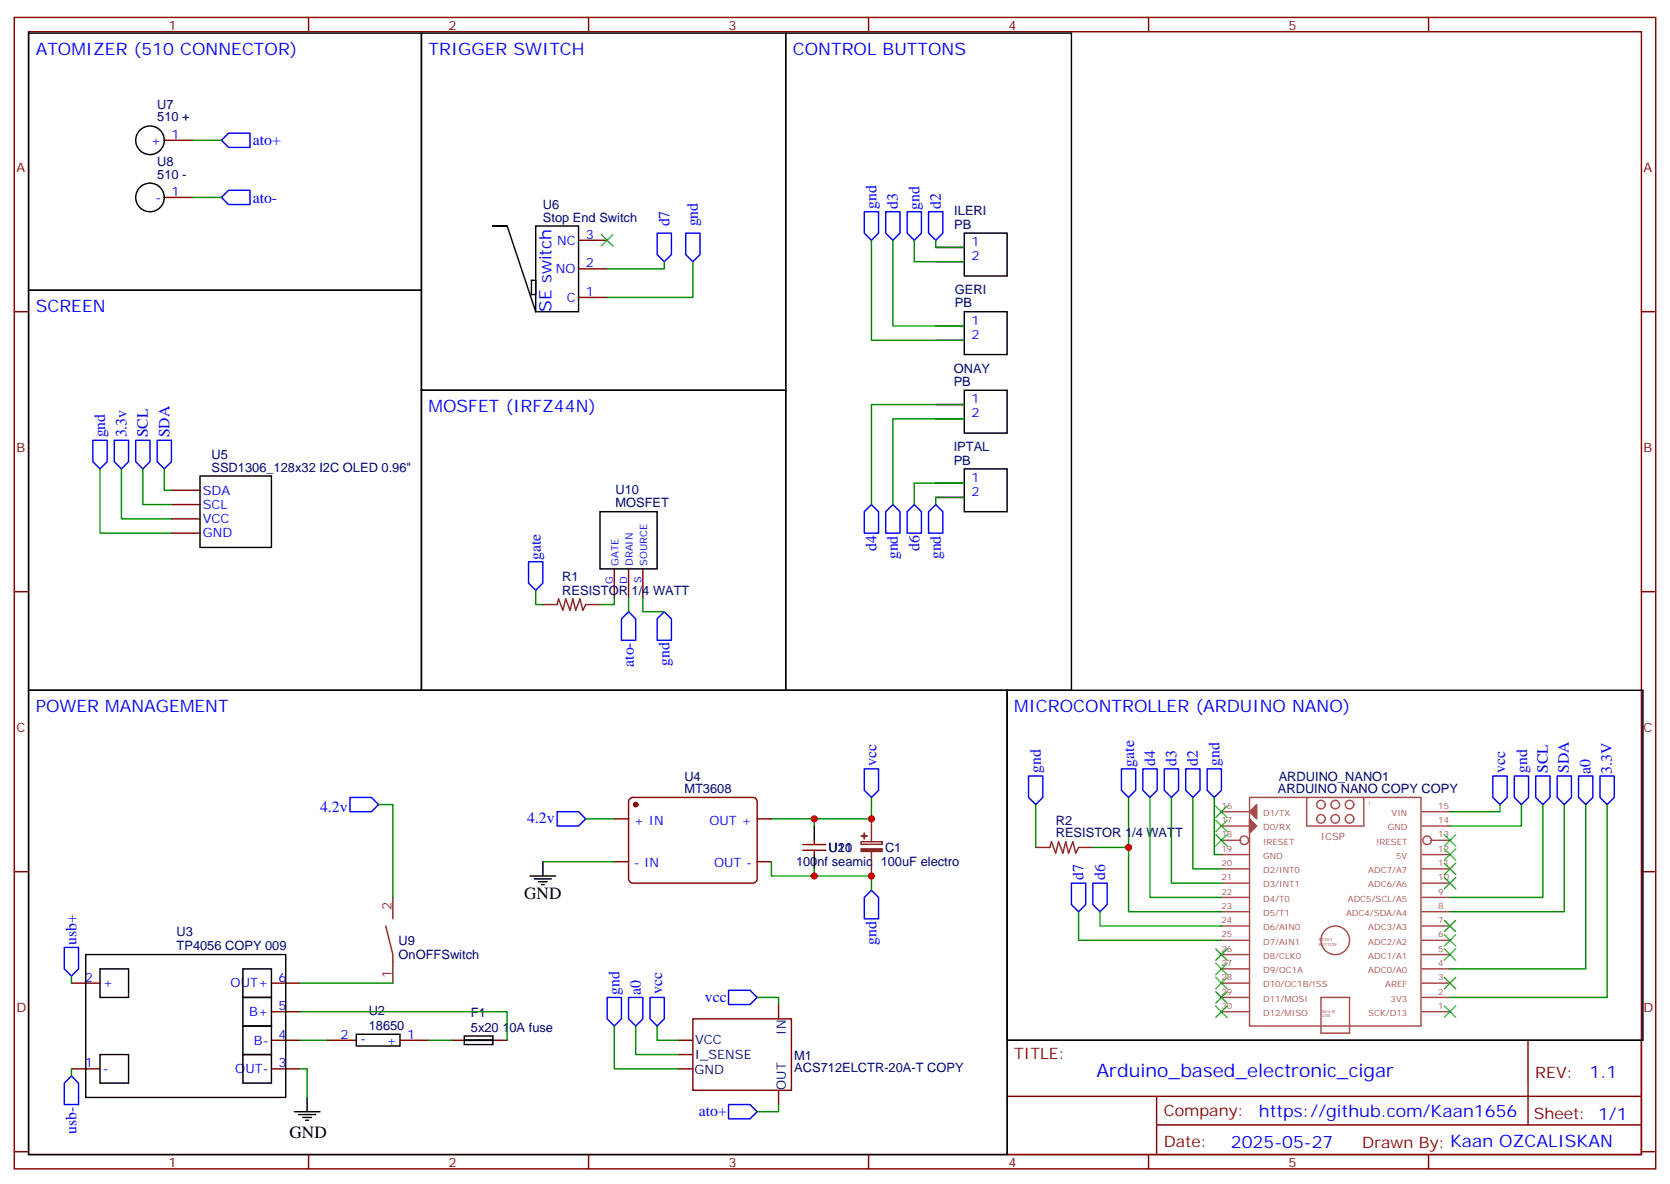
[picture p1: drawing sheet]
<svg xmlns="http://www.w3.org/2000/svg" width="412mm" height="292mm" viewBox="0 0 412 292" stroke-linecap="round" stroke-linejoin="round" font-family="sans-serif">
<g fill="none" stroke="#870000" stroke-width=".35">
<path d="M3.5 4.3h405.4v284.3h-405.4zM7.1 7.8h398.2v277.3h-398.2zM76.2 4.3v3.5M145.3 4.3v3.5M214.5 4.3v3.5M283.6 4.3v3.5M352.8 4.3v3.5M40.6 34.6h7M40.6 48.8h7M142.9 59.3h7M3.5 77h3.6M142.9 73.4h7"/>
<path d="M142.9 66.4h7M231.1 61.1h7M231.1 64.6h7M405.3 77h3.6M231.1 80.5h7M231.1 84h7M231.1 99.9h7M231.1 103.4h7M231.1 119.3h7M42.3 121.1h7.1M42.3 124.6h7.1M42.3 128.1h7.1"/>
<path d="M42.3 131.7h7.1M231.1 122.8h7M3.5 146.1h3.6M151.7 140.5v7M155.2 140.5v7M158.7 140.5v7M405.3 146.1h3.6M155.5 197.4l.8-.5h29.6a1.06 1.06 0 0 1 1.1 1.1v19a1.13 1.13 0 0 1-1.1 1.1h-29.6a1.13 1.13 0 0 1-1.1-1.1v-19zM3.5 215.3h3.6M151.7 202.2h3.5M151.7 212.8h3.5M187 202.2h3.5"/>
<path d="M187 212.8h3.5M198.3 210h5.6M198.3 208.6h5.6M201.1 207.5v1.1M201.1 210v1M405.3 215.3h3.6M17.6 242.8h7.1M67 256.9h7.1M67 242.8h7.1M67 249.8h7.1M80.8 256.9h7M98.8 256.9h7"/>
<path d="M111.5 256.9h13.7M167.6 256.9h3.5M171.1 251.6h24.3v17.6h-24.3zM192.3 248.1v3.5M248.7 256.9h156.6v28.2h-156.6zM377.3 256.9v20.9M17.6 263.9h7.1M67 263.9h7.1M167.6 260.4h3.5M167.6 263.9h3.5M192.3 269.2v3.6M248.7 270.7h156.5"/>
<path d="M285.6 277.8h119.6M285.6 270.7v14.2M3.5 284.4h3.6M76.2 285.1v3.5M145.3 285.1v3.5M214.5 285.1v3.5M283.6 285.1v3.5M352.8 285.1v3.5M405.3 284.4h3.6"/>
</g>
<g fill="none" stroke="#000" stroke-width=".35">
<path d="M7.1 8.2h97v63.5h-97zM104.1 8.2h89.9v88.2h-89.9zM194 8.2h70.6v162.3h-70.6zM125.2 55.8h-3.5h3.5l7.1 21.2M132.3 55.8h10.6v21.2h-10.6zM238.1 57.6h10.6v10.6h-10.6zM7.1 71.7h97v98.8h-97zM131.2 69.2h1.1v3.5h-1.1zM238.1 77h10.6v10.6h-10.6zM104.1 96.4h89.9v74.1h-89.9zM238.1 96.4h10.6v10.6h-10.6zM49.4 117.5h17.6v17.7h-17.6z"/>
<path d="M238.1 115.8h10.6v10.6h-10.6zM148.2 126.4h14.1v14.1h-14.1zM7.1 170.5h241.6v114.6h-241.6zM248.7 170.5h157v86.4h-157zM130.9 216.3h6.3M131.9 217h4.3M133 217.7h2.1M133.7 218.4h.7M134.1 212.8v3.5M201.1 204v3.5M201.1 211v3.6M21.2 235.7h49.4v35.3h-49.4z"/>
<path d="M24.7 239.3h7v7h-7zM60 239.3h7v7h-7zM60 253.4h7v7h-7zM60 246.3h7v7.1h-7zM88 255.4h10.8v2.9h-10.8zM114.7 255.8h7v2.2h-7zM114.7 256.9h7zM24.7 260.4h7v7.1h-7zM60 260.4h7v7.1h-7zM72.7 274.5h6.3M73.7 275.2h4.3M74.8 275.9h2.1"/>
<path d="M75.5 276.6h.7M75.8 271v3.5"/>
<circle cx="37" cy="34.6" r="3.5"/>
<circle cx="37" cy="48.8" r="3.5"/>
</g>
<g fill="none" stroke="#008700" stroke-width=".35">
<path d="M47.6 34.6h7.1M47.6 48.8h7.1M215.2 59.3v24.7h22.9M220.5 59.3v21.2h17.6M225.8 59.3v5.3h12.3M231.1 59.3v1.8h7M164 64.6v1.8h-14.1M171.1 64.6v8.8h-21.2M238.1 99.9h-22.9v24.7M24.7 115.8v15.9h17.6M30 115.8v12.3h12.3M35.3 115.8v8.8h7"/>
<path d="M40.6 115.8v5.3h1.7M238.1 119.3h-12.3v5.3M238.1 103.4h-17.6v21.2M238.1 122.8h-7v1.8M132.3 145.8v3.5h1.8M151.7 147.5v1.8h-3.5M155.2 147.5v3.6M158.7 147.5v3.6h5.3M93.5 198.7h3.5v22.9M215.2 196.9v5.3h-24.7M255.8 198.7v10.6M278.7 196.9v28.2h22.9"/>
<path d="M284 196.9v24.7h17.6M289.3 196.9v21.2h12.3M294.6 196.9v17.7h7M299.9 196.9v14.1h1.7M370.4 198.7v1.7h-12.3M375.7 198.7v5.3h-17.6M381 198.7v22.9h-22.9M386.3 198.7v26.4h-28.2M391.6 198.7v40.6h-33.5M396.9 198.7v47.6h-38.8M134.1 212.8h17.6M144.6 202.2h7.1"/>
<path d="M190.5 212.8v3.5h24.7v3.6M201.1 202.2v1.8M201.1 214.6v1.7M269.9 209.3h8.8M266.3 225.1v7.1h35.3M271.6 225.1v3.6h30M17.6 241v1.8M74.1 242.8h22.9M74.1 249.8h51.1v7.1M74.1 256.9h6.7M105.8 256.9h5.7M151.7 253.4v10.5h15.9"/>
<path d="M157 253.4v7h10.6M162.3 253.4v3.5h5.3M187 246.3h5.3v1.8M17.6 263.9v1.8M74.1 263.9h1.7v7.1M192.3 272.8v1.7h-5.3"/>
</g>
<g fill="none" stroke="#00f" stroke-width=".35">
<path d="M56.4 32.9h5.3v3.5h-5.3l-1.7-1.8zM54.7 48.8l1.7-1.8h5.3v3.5h-5.3zM162.3 57.6h3.5v5.3l-1.8 1.7-1.7-1.7zM169.3 57.6h3.6v5.3l-1.8 1.7-1.8-1.7zM213.4 52.3h3.6v5.3l-1.8 1.7-1.8-1.7zM218.7 52.3h3.5v5.3l-1.7 1.7-1.8-1.7zM224 52.3h3.5v5.3l-1.7 1.7-1.8-1.7zM229.3 52.3h3.5v5.3l-1.7 1.7-1.8-1.7zM22.9 108.7h3.6v5.3l-1.8 1.8-1.8-1.8zM28.2 108.7h3.5v5.3l-1.7 1.8-1.8-1.8zM33.5 108.7h3.5v5.3l-1.7 1.8-1.8-1.8zM38.8 108.7h3.5v5.3l-1.7 1.8-1.8-1.8z"/>
<path d="M130.5 138.7h3.6v5.3l-1.8 1.8-1.8-1.8zM215.2 124.6l1.8 1.8v5.3h-3.6v-5.3zM220.5 124.6l1.7 1.8v5.3h-3.5v-5.3zM225.8 124.6l1.7 1.8v5.3h-3.5v-5.3zM231.1 124.6l1.7 1.8v5.3h-3.5v-5.3zM155.2 151.1l1.8 1.7v5.3h-3.5v-5.3zM164 151.1l1.8 1.7v5.3h-3.5v-5.3zM86.4 196.9h5.3l1.8 1.8-1.8 1.7h-5.3zM213.4 189.9h3.6v5.3l-1.8 1.7-1.8-1.7zM254 191.6h3.5v5.3l-1.7 1.8-1.8-1.8zM276.9 189.9h3.6v5.3l-1.8 1.7-1.8-1.7zM282.2 189.9h3.6v5.3l-1.8 1.7-1.8-1.7z"/>
<path d="M287.5 189.9h3.5v5.3l-1.7 1.7-1.8-1.7zM292.8 189.9h3.5v5.3l-1.7 1.7-1.8-1.7zM298.1 189.9h3.5v5.3l-1.7 1.7-1.8-1.7zM368.7 191.6h3.5v5.3l-1.8 1.8-1.7-1.8zM373.9 191.6h3.6v5.3l-1.8 1.8-1.8-1.8zM379.2 191.6h3.6v5.3l-1.8 1.8-1.8-1.8zM384.5 191.6h3.6v5.3l-1.8 1.8-1.8-1.8zM389.8 191.6h3.5v5.3l-1.7 1.8-1.8-1.8zM395.1 191.6h3.5v5.3l-1.7 1.8-1.8-1.8zM137.6 200.4h5.3l1.7 1.8-1.7 1.8h-5.3zM215.2 219.9l1.8 1.7v5.3h-3.6v-5.3zM264.6 218.1h3.5v5.3l-1.8 1.7-1.7-1.7z"/>
<path d="M269.9 218.1h3.5v5.3l-1.8 1.7-1.7-1.7zM15.9 234h3.5v5.3l-1.8 1.7-1.7-1.7zM149.9 246.3h3.6v5.3l-1.8 1.8-1.8-1.8zM155.2 246.3h3.5v5.3l-1.7 1.8-1.8-1.8zM160.5 246.3h3.5v5.3l-1.7 1.8-1.8-1.8zM179.9 244.5h5.3l1.8 1.8-1.8 1.8h-5.3zM15.9 267.5l1.7-1.8 1.8 1.8v5.3h-3.5zM179.9 272.8h5.3l1.8 1.7-1.8 1.8h-5.3z"/>
</g>
<circle cx="157" cy="198.7" r=".53" fill="#870000" stroke="#870000" stroke-width=".35"/>
<g fill="none" stroke="#a64a4a" stroke-width=".35">
<path d="M308.6 196.9h42.3v56.5h-42.3zM322.7 196.9v7.1h14.1v-7.1M301.6 204h7M301.6 207.5h4.9M301.6 211h7M301.6 218.1h7M301.6 214.6h7M301.6 200.4h7M327.3 202.2a1.06 1.06 0 0 0-1.5-1 1.06 1.06 0 0 0-.3 1.8 1.06 1.06 0 0 0 1.7-.4l.1-.4M330.8 202.2a1.06 1.06 0 0 0-1.5-1 1.06 1.06 0 0 0-.3 1.8 1.06 1.06 0 0 0 1.7-.4l.1-.4M334.3 202.2a1.06 1.06 0 0 0-1.5-1 1.06 1.06 0 0 0-.2 1.8 1.06 1.06 0 0 0 1.7-.4v-.4M351.1 204h7"/>
<path d="M351.1 211h7M351.1 218.1h7M351.1 214.6h7M351.1 200.4h7M353.2 207.5h4.9M301.6 239.3h7M301.6 235.7h7M301.6 232.2h7M301.6 228.7h7M301.6 225.1h7M301.6 221.6h7M351.1 239.3h7"/>
<path d="M351.1 235.7h7M351.1 232.2h7M351.1 228.7h7M351.1 225.1h7M351.1 221.6h7M301.6 246.3h7M301.6 242.8h7M301.6 249.8h7M326.2 246.3h7.1v8.8h-7.1zM351.1 246.3h7M351.1 242.8h7M351.1 249.8h7"/>
<circle cx="326.2" cy="198.7" r="1.06"/>
<circle cx="329.7" cy="198.7" r="1.06"/>
<circle cx="333.3" cy="198.7" r="1.06"/>
<circle cx="307.3" cy="207.5" r="1.06"/>
<circle cx="352.4" cy="207.5" r="1.06"/>
<circle cx="329.7" cy="232.2" r="3.5"/>
</g>
<g fill="#a64a4a" stroke="#a64a4a" stroke-width=".35">
<path d="M308.6 200.4l1.7-1.7v3.5z"/>
<path d="M308.6 202.2l1.7 1.8-1.7 1.7z"/>
</g>
<path d="M134.1 149.3h3.5l.3-1.4 1.1 2.8 .7-2.8 1.1 2.8 .7-2.8 .7 2.8 1-2.8 .7 2.8 .7-1.4h3.6M212.7 207.9h5.1v.6h-5.1zM215.2 202.2v5.7M215.2 210.3v6M255.8 209.3h3.5l.3-1.4 1.1 2.8 .7-2.8 1.1 2.8 .7-2.8 .7 2.8 1-2.8 .7 2.8 .7-1.4h3.6M95.2 228.7l1.8 7v7.1M97 221.6v5.3" fill="none" stroke="#8c2424" stroke-width=".35"/>
<g fill="none" stroke="#3c3" stroke-width=".35">
<path d="M148.5 57.9l2.8 2.8M151.3 57.9l-2.8 2.8M300.2 199l2.8 2.9M303 199l-2.8 2.9M300.2 206.1l2.8 2.8M300.2 202.6l2.8 2.8M303 206.1l-2.8 2.8M303 202.6l-2.8 2.8M356.7 206.1l2.8 2.8M356.7 209.6l2.8 2.8M356.7 213.1l2.8 2.9M356.7 216.7l2.8 2.8"/>
<path d="M359.5 206.1l-2.8 2.8M359.5 209.6l-2.8 2.8M359.5 213.1l-2.8 2.9M359.5 216.7l-2.8 2.8M300.2 234.3l2.8 2.8M300.2 237.8l2.8 2.9M303 234.3l-2.8 2.8M303 237.8l-2.8 2.9M356.7 227.3l2.8 2.8M356.7 230.8l2.8 2.8M356.7 234.3l2.8 2.8M359.5 227.3l-2.8 2.8"/>
<path d="M359.5 230.8l-2.8 2.8M359.5 234.3l-2.8 2.8M300.2 241.4l2.8 2.8M300.2 244.9l2.8 2.8M300.2 248.4l2.8 2.8M303 241.4l-2.8 2.8M303 244.9l-2.8 2.8M303 248.4l-2.8 2.8M356.7 241.4l2.8 2.8M356.7 248.4l2.8 2.8M359.5 241.4l-2.8 2.8M359.5 248.4l-2.8 2.8"/>
</g>
<g fill="#8c2424" stroke="#8c2424" stroke-width=".35">
<path d="M212.7 209.6h5.1v.7h-5.1z"/>
<path d="M212.7 206.4l1.4 .1z"/>
<path d="M213.4 205.7l.1 1.5z"/>
</g>
<g fill="#c00">
<circle cx="215.2" cy="202.2" r=".88"/>
<circle cx="215.2" cy="216.3" r=".88"/>
<circle cx="201.1" cy="202.2" r=".88"/>
<circle cx="201.1" cy="216.3" r=".88"/>
<circle cx="278.7" cy="209.3" r=".88"/>
</g>
<text font-size="4.6" fill="#00f" x="270.8" y="265.9">Arduino_based_electronic_cigar</text>
<g font-size="4.2" fill="#00f">
<text x="8.8" y="13.5">ATOMIZER (510 CONNECTOR)</text>
<text x="105.8" y="13.5">TRIGGER SWITCH</text>
<text x="195.8" y="13.5">CONTROL BUTTONS</text>
<text x="8.8" y="77">SCREEN</text>
<text x="136.2" y="77" transform="rotate(-90 136.2 77)">SE switch</text>
<text x="105.8" y="101.7">MOSFET (IRFZ44N)</text>
<text x="8.8" y="175.8">POWER MANAGEMENT</text>
<text x="250.5" y="175.8">MICROCONTROLLER (ARDUINO NANO)</text>
<text x="392.5" y="266.2">1.1</text>
<text x="310.9" y="275.7">https://github.com/Kaan1656</text>
<text x="304" y="283.5">2025-05-27</text>
</g>
<g font-size="4.2">
<text x="129.5" y="222">GND</text>
<text x="71.5" y="281">GND</text>
</g>
<g font-size="3.9" fill="#00f">
<text x="62.4" y="35.9">ato+</text>
<text x="62.4" y="50">ato-</text>
<text x="216.5" y="51.6" transform="rotate(-90 216.5 51.6)">gnd</text>
<text x="221.7" y="51.6" transform="rotate(-90 221.7 51.6)">d3</text>
<text x="227" y="51.9" transform="rotate(-90 227 51.9)">gnd</text>
<text x="232.3" y="51.6" transform="rotate(-90 232.3 51.6)">d2</text>
<text x="165.3" y="55.9" transform="rotate(-90 165.3 55.9)">d7</text>
<text x="172.3" y="55.9" transform="rotate(-90 172.3 55.9)">gnd</text>
<text x="26" y="108" transform="rotate(-90 26 108)">gnd</text>
<text x="31.2" y="108" transform="rotate(-90 31.2 108)">3.3v</text>
<text x="36.5" y="108" transform="rotate(-90 36.5 108)">SCL</text>
<text x="41.8" y="108" transform="rotate(-90 41.8 108)">SDA</text>
<text x="216.4" y="136.1" transform="rotate(-90 216.4 136.1)">d4</text>
<text x="227" y="136.1" transform="rotate(-90 227 136.1)">d6</text>
<text x="133.6" y="138.3" transform="rotate(-90 133.6 138.3)">gate</text>
<text x="221.7" y="138.1" transform="rotate(-90 221.7 138.1)">gnd</text>
<text x="232.4" y="138.1" transform="rotate(-90 232.4 138.1)">gnd</text>
<text x="156.5" y="164.7" transform="rotate(-90 156.5 164.7)">ato-</text>
<text x="165.3" y="164.5" transform="rotate(-90 165.3 164.5)">gnd</text>
<text x="216.5" y="189" transform="rotate(-90 216.5 189)">vcc</text>
<text x="257" y="190.9" transform="rotate(-90 257 190.9)">gnd</text>
<text x="280.1" y="189.3" transform="rotate(-90 280.1 189.3)">gate</text>
<text x="285.2" y="189.2" transform="rotate(-90 285.2 189.2)">d4</text>
<text x="290.5" y="189.2" transform="rotate(-90 290.5 189.2)">d3</text>
<text x="295.8" y="189.2" transform="rotate(-90 295.8 189.2)">d2</text>
<text x="301.1" y="189.2" transform="rotate(-90 301.1 189.2)">gnd</text>
<text x="371.7" y="190.8" transform="rotate(-90 371.7 190.8)">vcc</text>
<text x="377.1" y="190.9" transform="rotate(-90 377.1 190.9)">gnd</text>
<text x="382.2" y="190.9" transform="rotate(-90 382.2 190.9)">SCL</text>
<text x="387.4" y="190.9" transform="rotate(-90 387.4 190.9)">SDA</text>
<text x="392.7" y="191" transform="rotate(-90 392.7 191)">a0</text>
<text x="398" y="191.1" transform="rotate(-90 398 191.1)">3.3V</text>
<text x="79" y="200.4">4.2v</text>
<text x="130.2" y="203.3">4.2v</text>
<text x="267.6" y="217.4" transform="rotate(-90 267.6 217.4)">d7</text>
<text x="272.9" y="217.4" transform="rotate(-90 272.9 217.4)">d6</text>
<text x="18.9" y="233.3" transform="rotate(-90 18.9 233.3)">usb+</text>
<text x="216.4" y="233.3" transform="rotate(-90 216.4 233.3)">gnd</text>
<text x="153" y="245.7" transform="rotate(-90 153 245.7)">gnd</text>
<text x="158.3" y="245.7" transform="rotate(-90 158.3 245.7)">a0</text>
<text x="163.5" y="245.3" transform="rotate(-90 163.5 245.3)">vcc</text>
<text x="174.1" y="247.6">vcc</text>
<text x="172.6" y="275.7">ato+</text>
<text x="18.9" y="280" transform="rotate(-90 18.9 280)">usb-</text>
</g>
<g font-size="3.9" fill="#800">
<text x="250.5" y="261.5">TITLE:</text>
<text x="379.1" y="266.2">REV:</text>
<text x="287.4" y="275.7">Company:</text>
<text x="378.7" y="276.3">Sheet: 1/1</text>
<text x="287.4" y="283.4">Date:</text>
<text x="336.4" y="283.4">Drawn By: Kaan OZCALISKAN</text>
</g>
<g font-size="3.2" fill="#800">
<text x="41.6" y="7.3">1</text>
<text x="110.8" y="7.3">2</text>
<text x="179.9" y="7.3">3</text>
<text x="249.1" y="7.3">4</text>
<text x="318.2" y="7.3">5</text>
<text x="4.1" y="42.4">A</text>
<text x="405.9" y="42.4">A</text>
<text x="4.1" y="111.5">B</text>
<text x="405.9" y="111.5">B</text>
<text x="4.1" y="180.7">C</text>
<text x="405.9" y="180.7">C</text>
<text x="4.1" y="249.8">D</text>
<text x="405.9" y="249.8">D</text>
<text x="41.6" y="288.1">1</text>
<text x="110.8" y="288.1">2</text>
<text x="179.9" y="288.1">3</text>
<text x="249.1" y="288.1">4</text>
<text x="318.2" y="288.1">5</text>
</g>
<g font-size="3.2" fill="#000080">
<text x="38.8" y="30">510 +</text>
<text x="38.8" y="26.8">U7</text>
<text x="38.8" y="40.9">U8</text>
<text x="38.8" y="44.1">510 -</text>
<text x="134.1" y="51.6">U6</text>
<text x="235.7" y="53.2">ILERI</text>
<text x="134.1" y="54.8">Stop End Switch</text>
<text x="235.7" y="56.5">PB</text>
<text x="235.8" y="75.9">PB</text>
<text x="235.8" y="72.6">GERI</text>
<text x="235.5" y="95.3">PB</text>
<text x="235.5" y="92">ONAY</text>
<text x="52.2" y="113.4">U5</text>
<text x="235.5" y="111.4">IPTAL</text>
<text x="52.2" y="116.5">SSD1306_128x32 I2C OLED 0.96&quot;</text>
<text x="235.5" y="114.7">PB</text>
<text x="152" y="125.3">MOSFET</text>
<text x="152" y="122">U10</text>
<text x="138.9" y="143.5">R1</text>
<text x="138.9" y="146.8">RESISTOR 1/4 WATT</text>
<text x="169" y="195.9">MT3608</text>
<text x="169" y="192.8">U4</text>
<text x="315.6" y="195.9">ARDUINO NANO COPY COPY</text>
<text x="315.8" y="192.8">ARDUINO_NANO1</text>
<text x="260.7" y="203.6">R2</text>
<text x="260.7" y="206.8">RESISTOR 1/4 WATT</text>
<text x="196.6" y="213.9">100nf seamic</text>
<text x="204.6" y="210.5">U11</text>
<text x="206.9" y="210.4">20</text>
<text x="217.5" y="213.9">100uF electro</text>
<text x="218.5" y="210.5">C1</text>
<text x="43.6" y="231.1">U3</text>
<text x="98.4" y="233.3">U9</text>
<text x="43.6" y="234.7">TP4056 COPY 009</text>
<text x="98.4" y="236.9">OnOFFSwitch</text>
<text x="91.1" y="250.8">U2</text>
<text x="116.3" y="251.2">F1</text>
<text x="91.1" y="254.4">18650</text>
<text x="116.3" y="254.8">5x20 10A fuse</text>
<text x="171.6" y="257.9">VCC</text>
<text x="194" y="255.5" transform="rotate(-90 194 255.5)">IN</text>
<text x="171.6" y="261.4">I_SENSE</text>
<text x="196.1" y="261.7">M1</text>
<text x="171.5" y="265.3">GND</text>
<text x="194" y="269.1" transform="rotate(-90 194 269.1)">OUT</text>
<text x="196.1" y="264.7">ACS712ELCTR-20A-T COPY</text>
</g>
<g font-size="3.2" fill="#00f">
<text x="37.3" y="35.7">+</text>
<text x="42.3" y="34.3">1</text>
<text x="38.4" y="49.8">-</text>
<text x="42.3" y="48.4">1</text>
<text x="144.6" y="59">3</text>
<text x="137.6" y="60.4">NC</text>
<text x="239.9" y="60.7">1</text>
<text x="239.9" y="64.3">2</text>
<text x="137.3" y="67.5">NO</text>
<text x="144.6" y="66">2</text>
<text x="140" y="74.5">C</text>
<text x="144.6" y="73.1">1</text>
<text x="239.9" y="80.2">1</text>
<text x="239.9" y="83.7">2</text>
<text x="239.9" y="99.6">1</text>
<text x="239.9" y="103.1">2</text>
<text x="239.9" y="119">1</text>
<text x="50.1" y="122.1">SDA</text>
<text x="50.1" y="125.7">SCL</text>
<text x="239.9" y="122.5">2</text>
<text x="50.1" y="129.2">VCC</text>
<text x="50.1" y="132.7">GND</text>
<text x="156.5" y="203.6">+ IN</text>
<text x="175.2" y="203.6">OUT +</text>
<text x="156.5" y="214.2">- IN</text>
<text x="176.3" y="214.2">OUT -</text>
<text x="20.9" y="242.4">2</text>
<text x="25.4" y="243.8">+</text>
<text x="56.9" y="243.8">OUT+</text>
<text x="68.8" y="242.4">6</text>
<text x="61.5" y="250.9">B+</text>
<text x="68.8" y="249.5">5</text>
<text x="62.7" y="258">B-</text>
<text x="68.8" y="256.5">4</text>
<text x="84.1" y="256.5">2</text>
<text x="88.9" y="257.6">-</text>
<text x="95.5" y="258">+</text>
<text x="100.5" y="256.5">1</text>
<text x="20.9" y="263.6">1</text>
<text x="68.8" y="263.6">3</text>
<text x="25.4" y="265">-</text>
<text x="58.1" y="265">OUT-</text>
</g>
<g font-size="3.2" fill="#8d2323">
<text x="96.7" y="224.8" transform="rotate(-90 96.7 224.8)">2</text>
<text x="96.7" y="241.6" transform="rotate(-90 96.7 241.6)">1</text>
</g>
<g font-size="2.5" fill="#00f">
<text x="152.8" y="139.8" transform="rotate(-90 152.8 139.8)">GATE</text>
<text x="156.3" y="139.8" transform="rotate(-90 156.3 139.8)">DRAIN</text>
<text x="158.4" y="143.9" transform="rotate(-90 158.4 143.9)">S</text>
<text x="159.8" y="139.8" transform="rotate(-90 159.8 139.8)">SOURCE</text>
<text x="151.3" y="144.2" transform="rotate(-90 151.3 144.2)">G</text>
<text x="154.9" y="144.1" transform="rotate(-90 154.9 144.1)">D</text>
</g>
<text font-size="2.5" fill="#a54b4b" x="326.2" y="207.5">ICSP</text>
<g font-size="2.1" fill="#a54b4b">
<text x="301.6" y="203.3">17</text>
<text x="301.6" y="199.8">16</text>
<text x="311.9" y="201.5">D1/TX</text>
<text x="343.6" y="201.5">VIN</text>
<text x="355.2" y="203.3">14</text>
<text x="355.2" y="199.8">15</text>
<text x="301.6" y="206.8">18</text>
<text x="311.9" y="208.5">!RESET</text>
<text x="311.9" y="205">D0/RX</text>
<text x="339.8" y="208.5">!RESET</text>
<text x="342.7" y="205">GND</text>
<text x="355.2" y="206.8">13</text>
<text x="301.6" y="213.9">20</text>
<text x="301.6" y="210.3">19</text>
<text x="311.9" y="215.6">D2/INT0</text>
<text x="311.9" y="212.1">GND</text>
<text x="337.9" y="215.6">ADC7/A7</text>
<text x="344.8" y="212.1">5V</text>
<text x="355.2" y="210.3">12</text>
<text x="355.2" y="213.9">11</text>
<text x="301.6" y="217.4">21</text>
<text x="301.6" y="220.9">22</text>
<text x="311.9" y="219.1">D3/INT1</text>
<text x="337.9" y="219.1">ADC6/A6</text>
<text x="355.2" y="220.9">9</text>
<text x="355.2" y="217.4">10</text>
<text x="301.6" y="224.4">23</text>
<text x="301.6" y="228">24</text>
<text x="311.9" y="222.7">D4/T0</text>
<text x="311.9" y="226.2">D5/T1</text>
<text x="332.4" y="226.2">ADC4/SDA/A4</text>
<text x="332.8" y="222.7">ADC5/SCL/A5</text>
<text x="355.2" y="228">7</text>
<text x="355.2" y="224.4">8</text>
<text x="301.6" y="231.5">25</text>
<text x="311.9" y="229.7">D6/AIN0</text>
<text x="311.9" y="233.2">D7/AIN1</text>
<text x="337.9" y="233.2">ADC2/A2</text>
<text x="337.9" y="229.7">ADC3/A3</text>
<text x="355.2" y="231.5">6</text>
<text x="301.6" y="235">26</text>
<text x="301.6" y="238.6">27</text>
<text x="311.9" y="236.8">D8/CLK0</text>
<text x="337.9" y="236.8">ADC1/A1</text>
<text x="355.2" y="238.6">4</text>
<text x="355.2" y="235">5</text>
<text x="301.6" y="242.1">28</text>
<text x="301.6" y="245.6">29</text>
<text x="311.9" y="240.3">D9/OC1A</text>
<text x="311.9" y="243.8">D10/OC1B/!SS</text>
<text x="337.9" y="240.3">ADC0/A0</text>
<text x="342.1" y="243.8">AREF</text>
<text x="355.2" y="245.6">2</text>
<text x="355.2" y="242.1">3</text>
<text x="301.6" y="249.1">30</text>
<text x="311.9" y="247.4">D11/MOSI</text>
<text x="311.9" y="250.9">D12/MISO</text>
<text x="337.9" y="250.9">SCK/D13</text>
<text x="343.4" y="247.4">3V3</text>
<text x="355.2" y="249.1">1</text>
</g>
<g font-size="1.1" fill="#a54b4b">
<text x="337.9" y="198.7">1</text>
<text x="325.7" y="232.5">RESET</text>
<text x="325.7" y="233.5">BUTTON</text>
<text x="326.4" y="250.1">Mini-B</text>
<text x="326.4" y="251.2">USB</text>
</g>
</svg>
